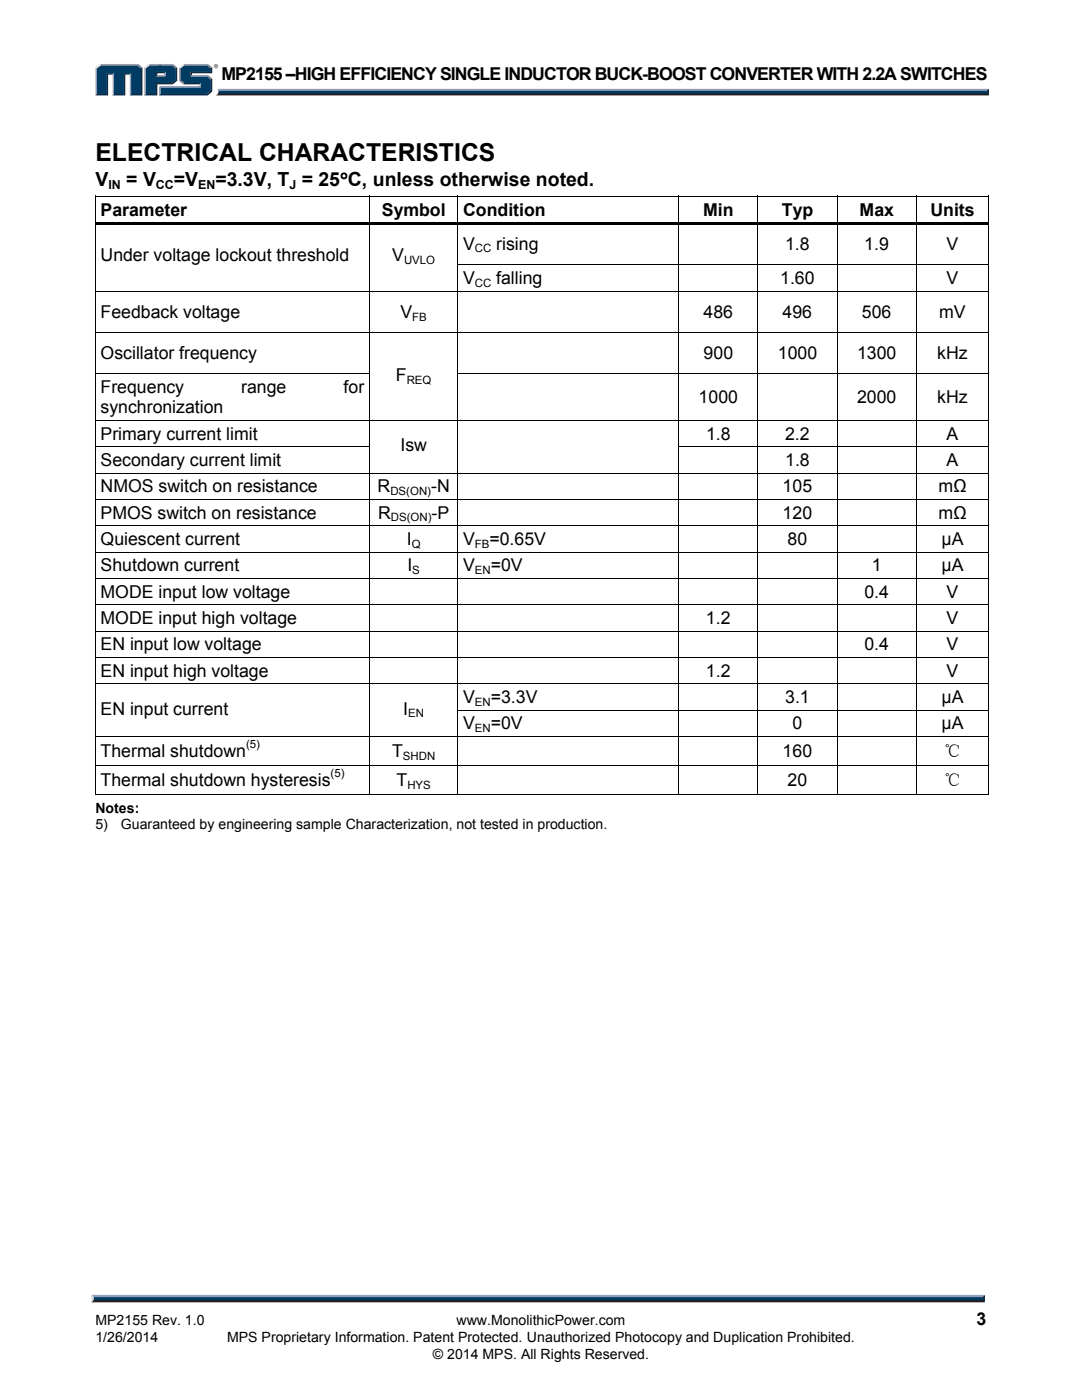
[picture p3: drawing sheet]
<svg xmlns="http://www.w3.org/2000/svg" width="216mm" height="279mm" viewBox="0 0 216 279" stroke-linecap="round" stroke-linejoin="round" font-family="sans-serif">
<path d="M18.7 259.2h177.4l.4 .7h-178.3z" fill="#231f20"/>
<path d="M18.3 258.4h178.2l-.4 .8h-177.4z" fill="#94a0b9"/>
<path d="M196.5 258.4v1.5l-.4-.4v-.6z" fill="#001339"/>
<path d="M18.7 258.9h177.4v.6h-177.4z" fill="#003b63"/>
<path d="M18.2 258.4l.5 .5v.5l-.5 .5z" fill="#dcddde"/>
<path d="M43.4 17.7h153.9l-.4 .7h-153.3z" fill="#94a0b9"/>
<path d="M43.6 18.4h153.3l.4 .6h-154.3l.4-.2z" fill="#231f20"/>
<path d="M196.9 18.1l.4-.4v1.3l-.4-.4z" fill="#001339"/>
<path d="M43.6 18.1h153.3v.5h-153.4z" fill="#003b63"/>
<path d="M43.4 17.7l.2 .5a.79 .79 0 0 1-.6 .8h.1a1.24 1.24 0 0 0 .3-1.3z" fill="#dcddde"/>
<path d="M31.1 15.2l.3-.2h1.3l.3 .2z" fill="#94a0b9"/>
<g fill="#003b63">
<path d="M19.3 13.6l.8-.6h7.2l.9 .6v5.2h-2v-4.2h-1.5v4.2h-2v-4.2h-1.4v4.2h-2z"/>
<path d="M29.1 13.6l.8-.6h2.1v1.4h-.9v.8h1.9v-.8h-1.2v-1.4h2.5l.8 .6v2.3l-.8 .7h-3.2v2.2h-2z"/>
<path d="M32 17.5h8v-.9h-3.2l-.8-.7v-2.3l.8-.6h4.5l.8 .6v.8h-4.1v.8h3.3l.8 .7v2.2l-.8 .7h-9.3z"/>
</g>
<path d="M36.6 12.9h4.8" fill="none" stroke="#94a0b9" stroke-width=".27"/>
<path d="M35.7 13.5l.9-.7 .2 .2-.8 .6z" fill="#dcddde"/>
<path d="M35.9 13.5v2.6" fill="none" stroke="#94a0b9" stroke-width=".27"/>
<path d="M35.7 16.1l.3-.2 .8 .7-.2 .2z" fill="#547194"/>
<path d="M36.6 16.7h3.4" fill="none" stroke="#001339" stroke-width=".27"/>
<g fill="#94a0b9">
<path d="M31.8 17.2h8v-.4l.2-.2v.9h-8z"/>
<path d="M31.8 17.2l.2 .3v1.3l-.2 .2z"/>
</g>
<path d="M38 14.4h4.1v-.8l.3-.1v1.1h-4.1v.4l-.3 .2z" fill="#001339"/>
<path d="M38 15.1h3.4" fill="none" stroke="#94a0b9" stroke-width=".27"/>
<path d="M41.4 15l1 .7-.3 .2-.8-.7z" fill="#547194"/>
<g fill="#001339">
<path d="M31.8 19l.2-.2h9.3l.8-.7v-2.2l.3-.2v2.5l-1 .8z"/>
<path d="M31.1 16.6h3.2l.8-.7v-2.3l.3-.1v2.6l-.9 .7h-3.1v2.2h-2.6l.3-.2h2z"/>
</g>
<path d="M34.5 12.8l.9 .7-.3 .1-.8-.6z" fill="#547194"/>
<path d="M29.7 12.9h4.8" fill="none" stroke="#94a0b9" stroke-width=".27"/>
<path d="M28.8 13.5l.9-.7 .2 .2-.8 .6z" fill="#dcddde"/>
<path d="M28.9 13.5v5.5" fill="none" stroke="#94a0b9" stroke-width=".27"/>
<path d="M32.7 14.6l.3-.2v.8l-.3-.2z" fill="#94a0b9"/>
<g fill="#001339">
<path d="M31.1 14.4h1.9l-.3 .2h-1.3v.4l-.3 .2z"/>
<path d="M28.2 13.6l.2-.1v5.5h-2.5l.3-.2h2z"/>
</g>
<path d="M27.5 12.8l.9 .7-.2 .1-.9-.6z" fill="#547194"/>
<path d="M19.9 12.9h7.6" fill="none" stroke="#94a0b9" stroke-width=".27"/>
<path d="M19 13.5l.9-.7 .2 .2-.8 .6z" fill="#dcddde"/>
<path d="M19.2 13.5v5.5" fill="none" stroke="#94a0b9" stroke-width=".27"/>
<path d="M21.3 14.6h1.4l-.2 .3h-.9v4.1h-2.5l.2-.2h2z" fill="#001339"/>
<path d="M22.6 14.6v4.4" fill="none" stroke="#94a0b9" stroke-width=".27"/>
<path d="M24.7 14.6h1.5l-.3 .3h-.9v4.1h-2.5l.2-.2h2z" fill="#001339"/>
<path d="M26 14.6v4.4" fill="none" stroke="#94a0b9" stroke-width=".27"/>
<path d="M41.4 12.8l1 .7-.3 .1-.8-.6z" fill="#547194"/>
<path d="M42.6 13.2a.45 .45 0 0 1 .9 0 .45 .45 0 0 1-.9 0zM42.7 13.2a.4 .4 0 0 0 .8 0 .4 .4 0 0 0-.8 0zM42.9 13h.4v.5l-.2-.3-.2 .3zM43 13v.2h.2z" fill="#231f20"/>
<g fill="#000">
<path d="M19 39.1h.1v.7h-.1zM73.6 39.1h.2v.7h-.2zM91.3 39.1h.2v.7h-.2zM135.3 39.1h.2v.7h-.2zM151.2 39.1h.1v.7h-.1zM167 39.1h.1v.7h-.1zM182.8 39.1h.1v.7h-.1zM197.2 39.1h.2v.7h-.2zM197.2 39.1h.2v.1h-.2zM19 44.3h.1v.7h-.1zM19 52.7h.1v.7h-.1zM19 58h.1v.7h-.1z"/>
<path d="M19.1 44.3h54.5v.6h-54.5zM73.6 44.9h.2v.1h-.2zM73.6 44.3h17.7v.6h-17.7zM73.6 52.7h.2v.7h-.2zM73.6 58h.2v.7h-.2zM91.3 44.9h.2v.1h-.2zM91.3 44.3h44v.6h-44zM91.3 52.7h.2v.7h-.2zM91.3 58h.2v.7h-.2zM135.3 44.9h.2v.1h-.2zM135.3 44.3h15.9v.6h-15.9zM135.3 52.7h.2v.7h-.2z"/>
<path d="M135.3 58h.2v.7h-.2zM151.2 44.9h.1v.1h-.1zM151.2 44.3h15.8v.6h-15.8zM151.2 52.7h.1v.7h-.1zM151.2 58h.1v.7h-.1zM167 44.9h.1v.1h-.1zM167 44.3h15.8v.6h-15.8zM167 52.7h.1v.7h-.1zM167 58h.1v.7h-.1zM182.8 44.9h.1v.1h-.1zM182.8 44.3h14.4v.6h-14.4zM182.8 52.7h.1v.7h-.1z"/>
<path d="M182.8 58h.1v.7h-.1zM197.2 44.3h.2v.7h-.2zM197.2 52.7h.2v.7h-.2zM197.2 58h.2v.7h-.2zM19 66.3h.1v.7h-.1zM19 74.5h.1v.7h-.1zM73.6 66.3h.2v.7h-.2zM73.6 74.5h.2v.7h-.2zM91.3 66.3h.2v.7h-.2zM91.3 74.5h.2v.7h-.2zM135.3 66.3h.2v.7h-.2zM135.3 74.5h.2v.7h-.2z"/>
<path d="M151.2 66.3h.1v.7h-.1zM151.2 74.5h.1v.7h-.1zM167 66.3h.1v.7h-.1zM167 74.5h.1v.7h-.1zM182.8 66.3h.1v.7h-.1zM182.8 74.5h.1v.7h-.1zM197.2 66.3h.2v.7h-.2zM197.2 74.5h.2v.7h-.2zM19 83.8h.1v.7h-.1zM19 89.1h.1v.7h-.1zM19 94.3h.1v.7h-.1zM73.6 83.8h.2v.7h-.2z"/>
<path d="M73.6 89.1h.2v.7h-.2zM73.6 94.3h.2v.7h-.2zM91.3 83.8h.2v.7h-.2zM91.3 89.1h.2v.7h-.2zM91.3 94.3h.2v.7h-.2zM135.3 83.8h.2v.7h-.2zM135.3 89.1h.2v.7h-.2zM135.3 94.3h.2v.7h-.2zM151.2 83.8h.1v.7h-.1zM151.2 89.1h.1v.7h-.1zM151.2 94.3h.1v.7h-.1zM167 83.8h.1v.7h-.1z"/>
<path d="M167 89.1h.1v.7h-.1zM167 94.3h.1v.7h-.1zM182.8 83.8h.1v.7h-.1zM182.8 89.1h.1v.7h-.1zM182.8 94.3h.1v.7h-.1zM197.2 83.8h.2v.7h-.2zM197.2 89.1h.2v.7h-.2zM197.2 94.3h.2v.7h-.2zM19 99.6h.1v.7h-.1zM19 104.8h.1v.7h-.1zM19 110.1h.1v.7h-.1zM19 115.3h.1v.7h-.1z"/>
<path d="M73.6 99.6h.2v.7h-.2zM73.6 104.8h.2v.7h-.2zM73.6 110.1h.2v.7h-.2zM73.6 115.3h.2v.7h-.2zM91.3 99.6h.2v.7h-.2zM91.3 104.8h.2v.7h-.2zM91.3 110.1h.2v.7h-.2zM91.3 115.3h.2v.7h-.2zM135.3 99.6h.2v.7h-.2zM135.3 104.8h.2v.7h-.2zM135.3 110.1h.2v.7h-.2zM135.3 115.3h.2v.7h-.2z"/>
<path d="M151.2 99.6h.1v.7h-.1zM151.2 104.8h.1v.7h-.1zM151.2 110.1h.1v.7h-.1zM151.2 115.3h.1v.7h-.1zM167 99.6h.1v.7h-.1zM167 104.8h.1v.7h-.1zM167 110.1h.1v.7h-.1zM167 115.3h.1v.7h-.1zM182.8 99.6h.1v.7h-.1zM182.8 104.8h.1v.7h-.1zM182.8 110.1h.1v.7h-.1zM182.8 115.3h.1v.7h-.1z"/>
<path d="M197.2 99.6h.2v.7h-.2zM197.2 104.8h.2v.7h-.2zM197.2 110.1h.2v.7h-.2zM197.2 115.3h.2v.7h-.2zM19 120.6h.1v.7h-.1zM19 125.9h.1v.7h-.1zM19 131.1h.1v.7h-.1zM19 136.4h.1v.7h-.1zM73.6 120.6h.2v.7h-.2zM73.6 125.9h.2v.7h-.2zM73.6 131.1h.2v.7h-.2zM73.6 136.4h.2v.7h-.2z"/>
<path d="M91.3 120.6h.2v.7h-.2zM91.3 125.9h.2v.7h-.2zM91.3 131.1h.2v.7h-.2zM91.3 136.4h.2v.7h-.2zM135.3 120.6h.2v.7h-.2zM135.3 125.9h.2v.7h-.2zM135.3 131.1h.2v.7h-.2zM135.3 136.4h.2v.7h-.2zM151.2 120.6h.1v.7h-.1zM151.2 125.9h.1v.7h-.1zM151.2 131.1h.1v.7h-.1zM151.2 136.4h.1v.7h-.1z"/>
<path d="M167 120.6h.1v.7h-.1zM167 125.9h.1v.7h-.1zM167 131.1h.1v.7h-.1zM167 136.4h.1v.7h-.1zM182.8 120.6h.1v.7h-.1zM182.8 125.9h.1v.7h-.1zM182.8 131.1h.1v.7h-.1zM182.8 136.4h.1v.7h-.1zM197.2 120.6h.2v.7h-.2zM197.2 125.9h.2v.7h-.2zM197.2 131.1h.2v.7h-.2zM197.2 136.4h.2v.7h-.2z"/>
<path d="M19 141.6h.1v.7h-.1zM19 146.9h.1v.7h-.1zM19 152.7h.1v.7h-.1zM73.6 141.6h.2v.7h-.2zM73.6 146.9h.2v.7h-.2zM73.6 152.7h.2v.7h-.2zM91.3 141.6h.2v.7h-.2zM91.3 146.9h.2v.7h-.2zM91.3 152.7h.2v.7h-.2zM135.3 141.6h.2v.7h-.2zM135.3 146.9h.2v.7h-.2zM135.3 152.7h.2v.7h-.2z"/>
<path d="M151.2 141.6h.1v.7h-.1zM151.2 146.9h.1v.7h-.1zM151.2 152.7h.1v.7h-.1zM167 141.6h.1v.7h-.1zM167 146.9h.1v.7h-.1zM167 152.7h.1v.7h-.1zM182.8 141.6h.1v.7h-.1zM182.8 146.9h.1v.7h-.1zM182.8 152.7h.1v.7h-.1zM197.2 141.6h.2v.7h-.2zM197.2 146.9h.2v.7h-.2zM197.2 152.7h.2v.7h-.2z"/>
<path d="M197.2 158.4h.2v.2h-.2z"/>
</g>
<g fill="none" stroke="#000" stroke-width=".2">
<path d="M19 39.1h54.6M19 39.8v4.5M73.7 39.8v4.5M73.8 39.1h17.5M91.4 39.8v4.5M91.5 39.1h43.8M135.4 39.8v4.5M135.5 39.1h15.7M151.2 39.8v4.5M151.3 39.1h15.7M167 39.8v4.5M167.1 39.1h15.7"/>
<path d="M182.8 39.8v4.5M182.9 39.1h14.3M197.3 39.8v4.5M19 45v7.7M19 53.4v4.6M19 58.7v7.6M19.1 58.1h54.5M73.7 45v7.7M73.7 53.4v4.6M73.7 58.7v7.6M73.8 58.1h17.5M91.4 45v7.7"/>
<path d="M91.4 53.4v4.6M91.4 58.7v7.6M91.5 52.8h43.8M91.5 58.1h43.8M135.4 45v7.7M135.4 53.4v4.6M135.4 58.7v7.6M135.5 52.8h15.7M135.5 58.1h15.7M151.2 45v7.7M151.2 53.4v4.6M151.2 58.7v7.6"/>
<path d="M151.3 52.8h15.7M151.3 58.1h15.7M167 45v7.7M167 53.4v4.6M167 58.7v7.6M167.1 52.8h15.7M167.1 58.1h15.7M182.8 45v7.7M182.8 53.4v4.6M182.8 58.7v7.6M182.9 52.8h14.3M182.9 58.1h14.3"/>
<path d="M197.3 45v7.7M197.3 53.4v4.6M197.3 58.7v7.6M19 67v7.5M19 75.2v8.6M19.1 66.4h54.5M19.1 74.6h54.5M73.7 67v7.5M73.7 75.2v8.6M73.8 66.4h17.5M91.4 67v7.5M91.4 75.2v8.6"/>
<path d="M91.5 66.4h43.8M91.5 74.6h43.8M135.4 67v7.5M135.4 75.2v8.6M135.5 66.4h15.7M135.5 74.6h15.7M151.2 67v7.5M151.2 75.2v8.6M151.3 66.4h15.7M151.3 74.6h15.7M167 67v7.5M167 75.2v8.6"/>
<path d="M167.1 66.4h15.7M167.1 74.6h15.7M182.8 67v7.5M182.8 75.2v8.6M182.9 66.4h14.3M182.9 74.6h14.3M197.3 67v7.5M197.3 75.2v8.6M19 84.5v4.6M19 89.8v4.5M19 95v4.6M19.1 83.9h54.5"/>
<path d="M19.1 89.2h54.5M19.1 94.4h54.5M19.1 99.7h54.5M73.7 84.5v4.6M73.7 89.8v4.5M73.7 95v4.6M73.8 83.9h17.5M73.8 94.4h17.5M73.8 99.7h17.5M91.4 84.5v4.6M91.4 89.8v4.5M91.4 95v4.6"/>
<path d="M91.5 83.9h43.8M91.5 94.4h43.8M91.5 99.7h43.8M135.4 84.5v4.6M135.4 89.8v4.5M135.4 95v4.6M135.5 83.9h15.7M135.5 89.2h15.7M135.5 94.4h15.7M135.5 99.7h15.7M151.2 84.5v4.6M151.2 89.8v4.5"/>
<path d="M151.2 95v4.6M151.3 83.9h15.7M151.3 89.2h15.7M151.3 94.4h15.7M151.3 99.7h15.7M167 84.5v4.6M167 89.8v4.5M167 95v4.6M167.1 83.9h15.7M167.1 89.2h15.7M167.1 94.4h15.7M167.1 99.7h15.7"/>
<path d="M182.8 84.5v4.6M182.8 89.8v4.5M182.8 95v4.6M182.9 83.9h14.3M182.9 89.2h14.3M182.9 94.4h14.3M182.9 99.7h14.3M197.3 84.5v4.6M197.3 89.8v4.5M197.3 95v4.6M19 100.3v4.5M19 105.5v4.6"/>
<path d="M19 110.8v4.5M19 116v4.6M19.1 104.9h54.5M19.1 110.2h54.5M19.1 115.4h54.5M73.7 100.3v4.5M73.7 105.5v4.6M73.7 110.8v4.5M73.7 116v4.6M73.8 104.9h17.5M73.8 110.2h17.5M73.8 115.4h17.5"/>
<path d="M91.4 100.3v4.5M91.4 105.5v4.6M91.4 110.8v4.5M91.4 116v4.6M91.5 104.9h43.8M91.5 110.2h43.8M91.5 115.4h43.8M135.4 100.3v4.5M135.4 105.5v4.6M135.4 110.8v4.5M135.4 116v4.6M135.5 104.9h15.7"/>
<path d="M135.5 110.2h15.7M135.5 115.4h15.7M151.2 100.3v4.5M151.2 105.5v4.6M151.2 110.8v4.5M151.2 116v4.6M151.3 104.9h15.7M151.3 110.2h15.7M151.3 115.4h15.7M167 100.3v4.5M167 105.5v4.6M167 110.8v4.5"/>
<path d="M167 116v4.6M167.1 104.9h15.7M167.1 110.2h15.7M167.1 115.4h15.7M182.8 100.3v4.5M182.8 105.5v4.6M182.8 110.8v4.5M182.8 116v4.6M182.9 104.9h14.3M182.9 110.2h14.3M182.9 115.4h14.3M197.3 100.3v4.5"/>
<path d="M197.3 105.5v4.6M197.3 110.8v4.5M197.3 116v4.6M19 121.3v4.6M19 126.6v4.5M19 131.8v4.6M19 137.1v4.5M19.1 120.7h54.5M19.1 125.9h54.5M19.1 131.2h54.5M19.1 136.5h54.5M73.7 121.3v4.6"/>
<path d="M73.7 126.6v4.5M73.7 131.8v4.6M73.7 137.1v4.5M73.8 120.7h17.5M73.8 125.9h17.5M73.8 131.2h17.5M73.8 136.5h17.5M91.4 121.3v4.6M91.4 126.6v4.5M91.4 131.8v4.6M91.4 137.1v4.5M91.5 120.7h43.8"/>
<path d="M91.5 125.9h43.8M91.5 131.2h43.8M91.5 136.5h43.8M135.4 121.3v4.6M135.4 126.6v4.5M135.4 131.8v4.6M135.4 137.1v4.5M135.5 120.7h15.7M135.5 125.9h15.7M135.5 131.2h15.7M135.5 136.5h15.7M151.2 121.3v4.6"/>
<path d="M151.2 126.6v4.5M151.2 131.8v4.6M151.2 137.1v4.5M151.3 120.7h15.7M151.3 125.9h15.7M151.3 131.2h15.7M151.3 136.5h15.7M167 121.3v4.6M167 126.6v4.5M167 131.8v4.6M167 137.1v4.5M167.1 120.7h15.7"/>
<path d="M167.1 125.9h15.7M167.1 131.2h15.7M167.1 136.5h15.7M182.8 121.3v4.6M182.8 126.6v4.5M182.8 131.8v4.6M182.8 137.1v4.5M182.9 120.7h14.3M182.9 125.9h14.3M182.9 131.2h14.3M182.9 136.5h14.3M197.3 121.3v4.6"/>
<path d="M197.3 126.6v4.5M197.3 131.8v4.6M197.3 137.1v4.5M19 158.5h54.6M19 142.3v4.6M19 147.6v5.1M19 153.4v5.2M19.1 147h54.5M19.1 152.7h54.5M73.7 142.3v4.6M73.7 147.6v5.1M73.7 153.4v5.2"/>
<path d="M73.8 147h17.5M73.8 152.7h17.5M73.8 158.5h17.5M91.4 142.3v4.6M91.4 147.6v5.1M91.4 153.4v5.2M91.5 141.7h43.8M91.5 147h43.8M91.5 152.7h43.8M91.5 158.5h43.8M135.4 142.3v4.6M135.4 147.6v5.1"/>
<path d="M135.4 153.4v5.2M135.5 141.7h15.7M135.5 147h15.7M135.5 152.7h15.7M135.5 158.5h15.7M151.2 142.3v4.6M151.2 147.6v5.1M151.2 153.4v5.2M151.3 141.7h15.7M151.3 147h15.7M151.3 152.7h15.7M151.3 158.5h15.7"/>
<path d="M167 142.3v4.6M167 147.6v5.1M167 153.4v5.2M167.1 141.7h15.7M167.1 147h15.7M167.1 152.7h15.7M167.1 158.5h15.7M182.8 142.3v4.6M182.8 147.6v5.1M182.8 153.4v5.2M182.9 141.7h14.3M182.9 147h14.3"/>
<path d="M182.9 152.7h14.3M182.9 158.5h14.3M197.3 142.3v4.6M197.3 147.6v5.1M197.3 153.4v5.2"/>
</g>
<text font-size="4.9" x="19" y="32.2">ELECTRICAL CHARACTERISTICS</text>
<g font-size="3.9">
<text x="19" y="37.1">V</text>
<text x="25.2" y="37.1">= V</text>
<text x="34.7" y="37.1">=V</text>
<text x="43" y="37.1">=3.3V, T = 25°C, unless otherwise noted.</text>
</g>
<g font-size="3.5">
<text x="44.2" y="16">MP2155 –HIGH EFFICIENCY SINGLE INDUCTOR BUCK-BOOST CONVERTER WITH 2.2A SWITCHES</text>
<text x="20.1" y="43">Parameter</text>
<text x="76.2" y="43">Symbol</text>
<text x="92.4" y="43">Condition</text>
<text x="140.3" y="43">Min</text>
<text x="156" y="43">Typ</text>
<text x="171.5" y="43">Max</text>
<text x="185.7" y="43">Units</text>
<text x="20.1" y="52.1">Under voltage lockout threshold</text>
<text x="78.3" y="52.1">V</text>
<text x="92.4" y="49.8">V</text>
<text x="99" y="49.8">rising</text>
<text x="156.7" y="49.8">1.8</text>
<text x="172.5" y="49.8">1.9</text>
<text x="188.9" y="49.8">V</text>
<text x="92.4" y="56.7">V</text>
<text x="99" y="56.7">falling</text>
<text x="155.7" y="56.7">1.60</text>
<text x="188.9" y="56.7">V</text>
<text x="20.1" y="63.5">Feedback voltage</text>
<text x="79.9" y="63.5">V</text>
<text x="140.4" y="63.5">486</text>
<text x="156.2" y="63.5">496</text>
<text x="172" y="63.5">506</text>
<text x="187.4" y="63.5">mV</text>
<text x="20.1" y="71.7">Oscillator frequency</text>
<text x="140.4" y="71.7">900</text>
<text x="155.2" y="71.7">1000</text>
<text x="171" y="71.7">1300</text>
<text x="187" y="71.7">kHz</text>
<text x="79" y="76">F</text>
<text x="20.1" y="78.5">Frequency</text>
<text x="20.1" y="82.5">synchronization</text>
<text x="48.1" y="78.5">range</text>
<text x="68.5" y="78.5">for</text>
<text x="139.4" y="80.5">1000</text>
<text x="171" y="80.5">2000</text>
<text x="187" y="80.5">kHz</text>
<text x="20.1" y="87.8">Primary current limit</text>
<text x="140.9" y="87.8">1.8</text>
<text x="156.7" y="87.8">2.2</text>
<text x="188.9" y="87.8">A</text>
<text x="20.1" y="93">Secondary current limit</text>
<text x="79.9" y="90">Isw</text>
<text x="156.7" y="93">1.8</text>
<text x="188.9" y="93">A</text>
<text x="20.1" y="98.3">NMOS switch on resistance</text>
<text x="75.3" y="98.3">R</text>
<text x="86" y="98.3">-N</text>
<text x="156.2" y="98.3">105</text>
<text x="187.2" y="98.3">mΩ</text>
<text x="20.1" y="103.5">PMOS switch on resistance</text>
<text x="75.4" y="103.5">R</text>
<text x="86.1" y="103.5">-P</text>
<text x="156.2" y="103.5">120</text>
<text x="187.2" y="103.5">mΩ</text>
<text x="20.1" y="108.8">Quiescent current</text>
<text x="81.2" y="108.8">I</text>
<text x="92.4" y="108.8">V</text>
<text x="97.7" y="108.8">=0.65V</text>
<text x="157.2" y="108.8">80</text>
<text x="187.9" y="108.8">μA</text>
<text x="20.1" y="114">Shutdown current</text>
<text x="20.1" y="119.3">MODE input low voltage</text>
<text x="81.3" y="114">I</text>
<text x="92.4" y="114">V</text>
<text x="97.9" y="114">=0V</text>
<text x="172.5" y="119.3">0.4</text>
<text x="173.9" y="114">1</text>
<text x="187.9" y="114">μA</text>
<text x="188.9" y="119.3">V</text>
<text x="20.1" y="124.6">MODE input high voltage</text>
<text x="140.9" y="124.6">1.2</text>
<text x="188.9" y="124.6">V</text>
<text x="20.1" y="129.8">EN input low voltage</text>
<text x="172.5" y="129.8">0.4</text>
<text x="188.9" y="129.8">V</text>
<text x="20.1" y="135.1">EN input high voltage</text>
<text x="140.9" y="135.1">1.2</text>
<text x="188.9" y="135.1">V</text>
<text x="20.1" y="142.6">EN input current</text>
<text x="80.5" y="142.6">I</text>
<text x="92.4" y="140.3">V</text>
<text x="97.9" y="140.3">=3.3V</text>
<text x="156.7" y="140.3">3.1</text>
<text x="187.9" y="140.3">μA</text>
<text x="92.4" y="145.6">V</text>
<text x="97.9" y="145.6">=0V</text>
<text x="158.1" y="145.6">0</text>
<text x="187.9" y="145.6">μA</text>
<text x="20.1" y="151.1">Thermal shutdown</text>
<text x="78.2" y="151.1">T</text>
<text x="156.2" y="151.1">160</text>
<text x="188.3" y="151.1">℃</text>
<text x="20.1" y="156.9">Thermal shutdown hysteresis</text>
<text x="79.1" y="156.9">T</text>
<text x="157.2" y="156.9">20</text>
<text x="188.3" y="156.9">℃</text>
<text x="194.9" y="264.5">3</text>
</g>
<g font-size="2.8">
<text x="19" y="162.3">Notes:</text>
<text x="19" y="165.5">5)</text>
<text x="24.1" y="165.5">Guaranteed by engineering sample Characterization, not tested in production.</text>
<text x="19" y="267.9">1/26/2014</text>
<text x="19" y="264.5">MP2155 Rev. 1.0</text>
<text x="45.3" y="267.9">MPS Proprietary Information. Patent Protected. Unauthorized Photocopy and Duplication Prohibited.</text>
<text x="91.1" y="264.5">www.MonolithicPower.com</text>
<text x="86.4" y="271.1">© 2014 MPS. All Rights Reserved.</text>
</g>
<g font-size="2.5">
<text x="21.6" y="37.7">IN</text>
<text x="31.1" y="37.7">CC</text>
<text x="39.5" y="37.7">EN</text>
<text x="57.7" y="37.7">J</text>
</g>
<g font-size="2.3">
<text x="80.6" y="52.7">UVLO</text>
<text x="94.7" y="50.4">CC</text>
<text x="94.7" y="57.2">CC</text>
<text x="82.3" y="64">FB</text>
<text x="81.2" y="76.6">REQ</text>
<text x="77.9" y="98.8">DS(ON)</text>
<text x="78" y="104.1">DS(ON)</text>
<text x="82.1" y="109.3">Q</text>
<text x="94.7" y="109.3">FB</text>
<text x="82.3" y="114.6">S</text>
<text x="94.7" y="114.6">EN</text>
<text x="81.4" y="143.1">EN</text>
<text x="94.7" y="140.9">EN</text>
<text x="49.1" y="149.3">(5)</text>
<text x="94.7" y="146.1">EN</text>
<text x="66" y="155.1">(5)</text>
<text x="80.4" y="151.6">SHDN</text>
<text x="81.3" y="157.4">HYS</text>
</g>
</svg>
